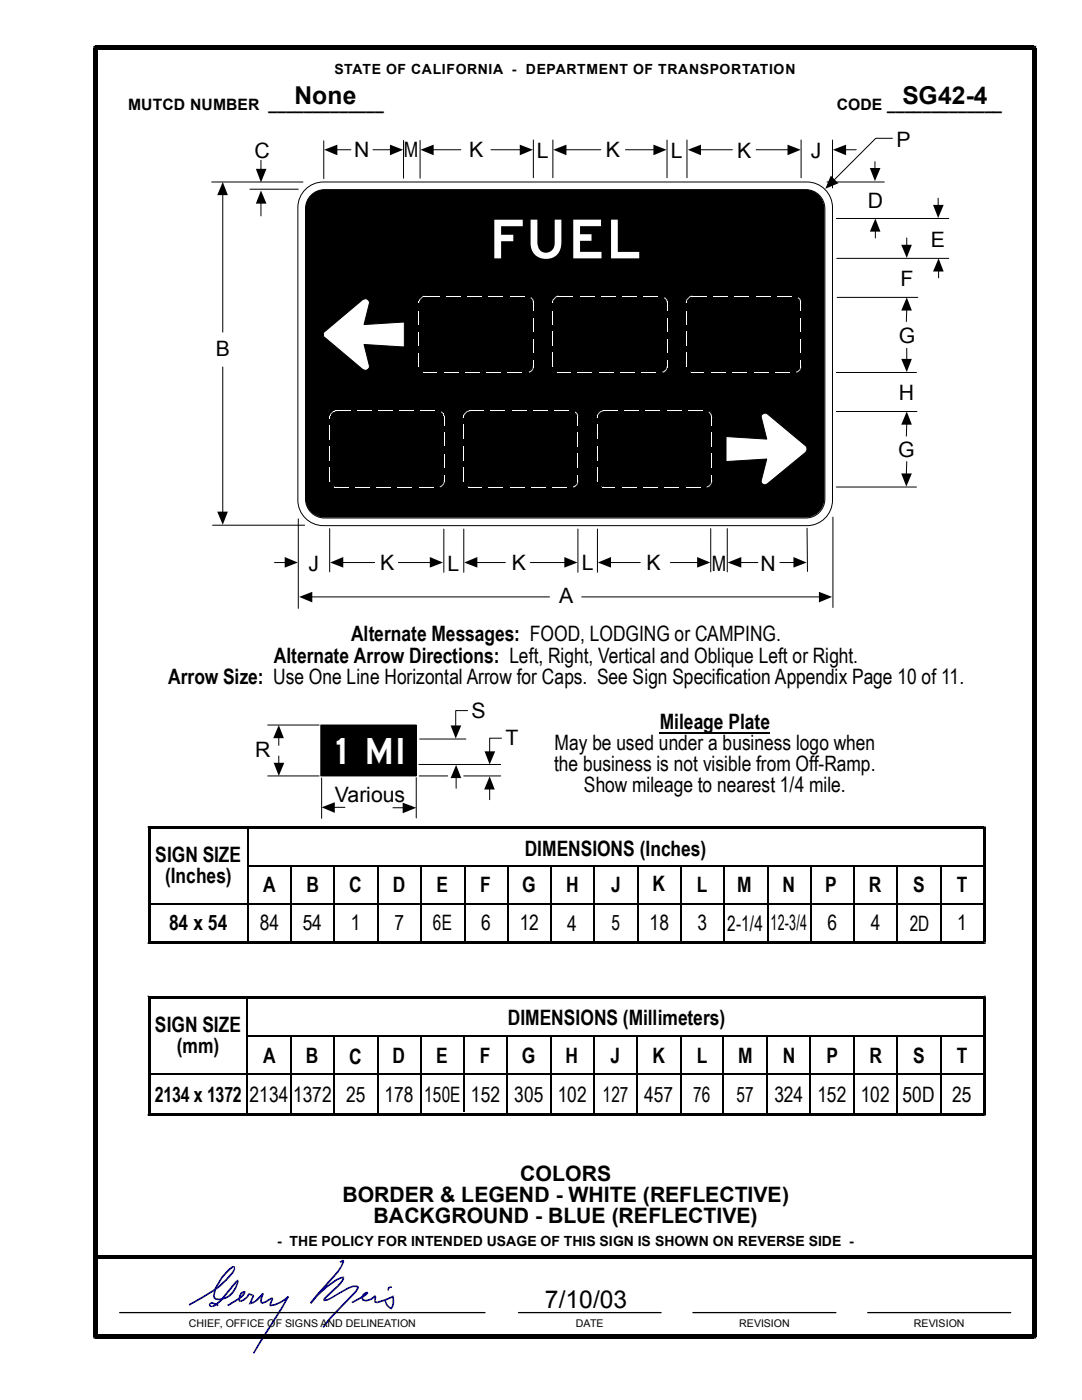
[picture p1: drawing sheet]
<svg xmlns="http://www.w3.org/2000/svg" width="216mm" height="279mm" viewBox="0 0 216 279" stroke-linecap="round" stroke-linejoin="round" font-family="sans-serif">
<g fill="#000">
<path d="M62.1 39a3.8 3.8 0 0 1 2.7-1.2h95.9a3.8 3.8 0 0 1 3.8 3.9v57.8a3.8 3.8 0 0 1-3.8 3.8h-95.9a3.8 3.8 0 0 1-3.8-3.8v-57.8a3.8 3.8 0 0 1 1.1-2.7zM29.5 164.9h.2v.6l.4-.3h-.6zM29.7 164.9h166.6v.6h-166.6zM196.3 164.9h.4v.3h-.6l.2 .3zM29.5 165.2h.6v22.8h-.6zM29.5 198.7h.2v.6l.4-.3h-.6zM29.7 187.8h166.6v.6h-166.6zM29.5 188h.6l-.4-.2v.6h-.2zM29.7 198.7h166.6v.6h-166.6zM196.1 165.2h.6v22.8h-.6zM196.3 198.7h.4v.3h-.6l.2 .3zM196.3 187.8l-.2 .2h.6v.4h-.4z"/>
<path d="M29.5 199h.6v23.3h-.6zM29.7 222.1h166.6v.6h-166.6zM29.5 222.3h.6l-.4-.2v.6h-.2zM196.1 199h.6v23.3h-.6zM196.3 222.1l-.2 .2h.6v.4h-.4z"/>
</g>
<g fill="none" stroke="#000" stroke-width=".34">
<path d="M131.7 146.2h22M49.4 165.2v22.7M49.4 172.9h146.9M58.1 172.8v15.1M66.7 172.8v15.2M75.4 172.9v15.1M84 173v15.1M92.7 173.1v14.6M101.3 172.8v15.2M110 172.9v15.1M118.6 172.9v15.1M127.3 172.9v15.1"/>
<path d="M135.9 172.8v15.2M144.4 172.9v15.1M153.2 172.9v15.1M161.8 172.9v15.1M170.4 172.9v15.1M179.1 172.9v15.1M187.7 173v15M29.7 180.5h166.6M49.4 199v23.2M29.7 214.3h166.6M49.4 206.7h146.9M58 206.6v15.6"/>
<path d="M66.7 206.6v15.6M75.4 206.7v15.6M84 206.8v15.5M92.6 206.8v15.2M101.3 206.6v15.6M109.9 206.7v15.5M118.5 206.7v15.6M127.2 206.6v15.6M135.8 206.6v15.6M144.4 206.7v15.5M153.1 206.7v15.5M161.7 206.7v15.5"/>
<path d="M170.4 206.7v15.6M179.1 206.7v15.6M187.7 206.8v15.5"/>
</g>
<g fill="none" stroke="#000" stroke-width=".2">
<path d="M44.4 38.8v27.5M49.9 37.8h9.6M52.1 32v1.9M61.2 37.5a5.1 5.1 0 0 1 3.3-1.2h96.5a5.1 5.1 0 0 1 5.1 5.1v58.4a5.1 5.1 0 0 1-5.1 5.1h-96.5a5.1 5.1 0 0 1-5.1-5.1v-58.4a5.1 5.1 0 0 1 1.8-3.9zM62.1 39a3.8 3.8 0 0 1 2.7-1.2h96a3.8 3.8 0 0 1 3.8 3.9v57.9a3.8 3.8 0 0 1-3.8 3.8h-96a3.8 3.8 0 0 1-3.8-3.8v-57.9a3.8 3.8 0 0 1 1.1-2.7zM165 36.3h11.4M174.6 32.3v1.4M178.1 27.6h-3.3l-8.3 8.3M187.2 39.5v1.6M52.1 40.5v2.6M167 51.6h22.3M167 59.4h16.1"/>
<path d="M174.7 46.1v1.4M180.9 47.5v1.5M187.3 54v1.5M166.9 74.3h16M180.9 61.8l-.1 2.4M180.9 69.5v2.3M166.9 82.1h16.1M166.9 97.2h16M180.9 92.1l-.1 2.6M180.9 84.6l-.1 2.4M54.8 112.3h2.2M62.1 119.1h47.5"/>
<path d="M65.8 105.5v8.6M68.3 112.3h6.5M79.5 112.3h6.4M88.6 105.6v8.6M92.5 105.6v8.6M95.1 112.3h5.7M105.8 112.3h7M115.3 105.6v8.6M119.2 105.6v8.6M121.8 112.3h6M133.8 112.3h5.5M145.1 105.5v8.6"/>
</g>
<g fill="#000">
<path d="M44.4 36.3l1.1 2.6h-2.2z" fill-rule="evenodd"/>
<path d="M51.1 33.7h2.1l-1.1 2.7z" fill-rule="evenodd"/>
<path d="M165.8 35.1l1.5 1.5-2.6 1.1z" fill-rule="evenodd"/>
<path d="M173.6 33.5h2.1l-1.1 2.7z" fill-rule="evenodd"/>
<path d="M52.1 38l1.1 2.6h-2.1z" fill-rule="evenodd"/>
<path d="M174.7 43.6l1 2.6h-2.1z" fill-rule="evenodd"/>
<path d="M179.8 48.9h2.1l-1 2.6z" fill-rule="evenodd"/>
<path d="M186.2 40.9h2.1l-1.1 2.6z" fill-rule="evenodd"/>
<path d="M187.3 51.6l1 2.6h-2.1z" fill-rule="evenodd"/>
<path d="M179.8 71.6h2.1l-1 2.7z" fill-rule="evenodd"/>
<path d="M180.9 59.4l1 2.6h-2.1z" fill-rule="evenodd"/>
<path d="M179.8 94.5h2.1l-1.1 2.6z" fill-rule="evenodd"/>
<path d="M180.9 82.1l1 2.7h-2.1z" fill-rule="evenodd"/>
<path d="M43.3 102.1h2.2l-1.1 2.6z" fill-rule="evenodd"/>
<path d="M56.8 111.2l2.6 1.1-2.6 1z" fill-rule="evenodd"/>
<path d="M65.9 112.3l2.6-1.1v2.1z" fill-rule="evenodd"/>
<path d="M85.8 111.2l2.6 1.1-2.6 1z" fill-rule="evenodd"/>
<path d="M92.6 112.3l2.6-1.1v2.1z" fill-rule="evenodd"/>
<path d="M112.6 111.2l2.6 1.1-2.6 1z" fill-rule="evenodd"/>
<path d="M119.3 112.3l2.6-1.1v2.1z" fill-rule="evenodd"/>
<path d="M139.1 111.2l2.6 1.1-2.6 1z" fill-rule="evenodd"/>
</g>
<path d="M64.7 66.2l7.9-6.5a.81 .81 0 0 1 1.1 .7l-1.1 4.4 8.1-.5v5l-8.1-.6 1.1 4.5a.86 .86 0 0 1-1.3 .5l-7.5-6.3a.85 .85 0 0 1-.2-1.2z" fill-rule="evenodd" fill="#fff"/>
<path d="M64.7 66.2l7.9-6.5a.81 .81 0 0 1 1.1 .7l-1.1 4.4 8.1-.5v5l-8.1-.6 1.1 4.5a.86 .86 0 0 1-1.3 .5l-7.5-6.3a.77 .77 0 0 1-.2-1.2z" fill="none" stroke="#000" stroke-width=".2"/>
<g fill="#fff">
<path d="M84.8 59h2.8v.2h-2.8z"/>
<path d="M89.1 59h2.8v.2h-2.8z"/>
<path d="M93.3 59h2.8v.2h-2.8z"/>
<path d="M97.5 59h2.8v.2h-2.8z"/>
<path d="M101.8 59h2.8v.2h-2.8z"/>
<path d="M105.9 59.4h.2l-.1 .2-.2-.1z"/>
<path d="M106.1 59.4l.2 .2-.1 .2-.2-.2z"/>
<path d="M106.1 59.4l-.1 .2z"/>
<path d="M106.2 59.8l.1-.1 .1 .2h-.1z"/>
<path d="M106.3 59.6v.1l-.1 .1z"/>
<path d="M106.3 59.9h.1l.1 .2-.2 .1z"/>
<path d="M106.3 59.9h.1z"/>
<path d="M106.3 60.1h.2v.2h-.2z"/>
<path d="M106.3 60.1h.2z"/>
<path d="M106.3 60.3l.2 .1z"/>
<path d="M106.3 60.4h.2v1.6h-.2z"/>
<path d="M106.3 60.4h.2z"/>
<path d="M106.3 63.4h.2v2.8h-.2z"/>
<path d="M106.3 67.6h.2v2.8h-.2z"/>
<path d="M106.3 71.9h.2v1.2h-.2z"/>
<path d="M106.3 73.1h.2v.2h-.2z"/>
<path d="M106.3 73.1h.2z"/>
<path d="M106.3 73.3h.2l-.1 .3h-.1z"/>
<path d="M106.3 73.3h.2z"/>
<path d="M106.3 73.6h.1l-.1 .2h-.1z"/>
<path d="M106 73.9l.2-.2 .1 .2-.2 .2z"/>
<path d="M106.2 73.7l.1 .1v.1z"/>
<path d="M105.7 74.1l.3-.2 .1 .2-.3 .2z"/>
<path d="M106 73.9l.1 .2z"/>
<path d="M105.6 74.2l.1-.1 .1 .2h-.1z"/>
<path d="M105.7 74.1l.1 .2z"/>
<path d="M105.5 74.2l.2 .1z"/>
<path d="M105.6 74.2l.1 .1z"/>
<path d="M101.3 74.3h2.8v.1h-2.8z"/>
<path d="M97.1 74.3h2.8v.1h-2.8z"/>
<path d="M92.9 74.3h2.8v.1h-2.8z"/>
<path d="M88.6 74.3h2.8v.1h-2.8z"/>
<path d="M84.8 74.3h2.4v.1h-2.4z"/>
<path d="M84.8 74.3v.1z"/>
<path d="M84.6 74.3h.2v.1h-.2z"/>
<path d="M84.5 74.3l.1 .1z"/>
<path d="M84.4 74.2l.1 .1z"/>
<path d="M84.5 74.3v.1z"/>
<path d="M83.5 73.2h.2z"/>
<path d="M83.5 73.1h.2v.1h-.2z"/>
<path d="M83.5 70.4h.2v2.7h-.2z"/>
<path d="M83.5 73.1h.2z"/>
<path d="M83.5 66.2h.2v2.8h-.2z"/>
<path d="M83.5 62h.2v2.8h-.2z"/>
<path d="M83.5 60.4h.2v.1h-.2z"/>
<path d="M83.5 60.3l.2 .1z"/>
<path d="M83.5 60.4h.2z"/>
<path d="M83.5 60.1h.2v.2h-.2z"/>
<path d="M83.7 59.9v.3z"/>
<path d="M83.5 60.1l.1-.1 .1 .2z"/>
<path d="M83.6 59.9h.1v.1h-.1z"/>
<path d="M83.6 60l.1-.1v.2z"/>
<path d="M83.7 59.7v.2z"/>
<path d="M83.6 59.9l.1-.1v.1z"/>
<path d="M83.8 59.6v.3z"/>
<path d="M83.9 59.5v.3z"/>
<path d="M84 59.4v.3z"/>
<path d="M84.1 59.4v.2z"/>
<path d="M84.2 59.3v.2z"/>
<path d="M84.2 59.2v.2z"/>
<path d="M84.3 59.1v.3z"/>
<path d="M84.3 59.1h.2v.2h-.2z"/>
<path d="M84.3 59.1l.1 .2z"/>
<path d="M84.6 59v.3z"/>
<path d="M84.5 59.1l.1 .2z"/>
<path d="M84.6 59h.2v.2h-.2z"/>
<path d="M84.6 59l.1 .2z"/>
<path d="M84.8 59v.2z"/>
<path d="M111.5 59h2.8v.2h-2.8z"/>
<path d="M115.7 59h2.8v.2h-2.8z"/>
<path d="M120 59h2.8v.2h-2.8z"/>
<path d="M124.2 59h2.8v.2h-2.8z"/>
<path d="M128.4 59h2.8v.2h-2.8z"/>
<path d="M132.6 59.4h.2l-.1 .2-.2-.1z"/>
<path d="M132.8 59.4l.1 .2-.1 .2-.1-.2z"/>
<path d="M132.8 59.4l-.1 .2z"/>
<path d="M132.8 59.8l.2-.1 .1 .2h-.2z"/>
<path d="M132.9 59.6l.1 .1-.2 .1z"/>
<path d="M132.9 59.9h.2l.1 .2-.2 .1z"/>
<path d="M132.9 59.9h.2z"/>
<path d="M133 60.1h.2v.2h-.2z"/>
<path d="M133 60.1h.2z"/>
<path d="M133 60.3l.2 .1z"/>
<path d="M133 60.4h.2v1.6h-.2z"/>
<path d="M133 60.4h.2z"/>
<path d="M133 63.4h.2v2.8h-.2z"/>
<path d="M133 67.6h.2v2.8h-.2z"/>
<path d="M133 71.9h.2v1.2h-.2z"/>
<path d="M133 73.1h.2v.2h-.2z"/>
<path d="M133 73.1h.2z"/>
<path d="M133 73.3h.2l-.1 .3h-.2z"/>
<path d="M133 73.3h.2z"/>
<path d="M132.9 73.6h.2l-.1 .2h-.2z"/>
<path d="M132.7 73.9l.1-.2 .1 .2-.1 .2z"/>
<path d="M132.8 73.7l.2 .1-.1 .1z"/>
<path d="M132.4 74.1l.3-.2 .1 .2-.3 .2z"/>
<path d="M132.7 73.9l.1 .2z"/>
<path d="M132.2 74.2l.2-.1 .1 .2h-.2z"/>
<path d="M132.4 74.1l.1 .2z"/>
<path d="M132.2 74.2l.1 .1z"/>
<path d="M128 74.3h2.8v.1h-2.8z"/>
<path d="M123.8 74.3h2.8v.1h-2.8z"/>
<path d="M119.5 74.3h2.8v.1h-2.8z"/>
<path d="M115.3 74.3h2.8v.1h-2.8z"/>
<path d="M111.5 74.3h2.4v.1h-2.4z"/>
<path d="M111.3 74.3h.2v.1h-.2z"/>
<path d="M111.5 74.3v.1z"/>
<path d="M111.1 74.2l.2 .1z"/>
<path d="M111.3 74.3v.1z"/>
<path d="M110.2 73.1h.1v.1h-.1z"/>
<path d="M110.2 70.4h.1v2.7h-.1z"/>
<path d="M110.2 73.1h.1z"/>
<path d="M110.2 66.1h.1v2.9h-.1z"/>
<path d="M110.2 62h.1v2.8h-.1z"/>
<path d="M110.2 60.4h.1v.1h-.1z"/>
<path d="M110.2 60.1h.1v.3h-.1z"/>
<path d="M110.2 60.4h.1z"/>
<path d="M110.3 59.8v.4z"/>
<path d="M110.2 60.1v-.1l.1 .2z"/>
<path d="M110.5 59.6l.1 .2-.2 .1-.1-.1z"/>
<path d="M110.3 59.8l.1 .1z"/>
<path d="M110.7 59.4v.2l-.1 .2-.1-.2z"/>
<path d="M110.8 59.3l.1 .1-.2 .2v-.2z"/>
<path d="M111 59.1l.1 .2-.2 .1-.1-.1z"/>
<path d="M111 59.1l.3-.1v.2l-.3 .1z"/>
<path d="M111 59.1l.1 .2z"/>
<path d="M111.3 59h.1v.2h-.1z"/>
<path d="M111.3 59v.2z"/>
<path d="M111.4 59l.1 .2z"/>
<path d="M111.5 59v.2z"/>
<path d="M138.2 59h2.8v.2h-2.8z"/>
<path d="M142.4 59h2.8v.2h-2.8z"/>
<path d="M146.6 59h2.8v.2h-2.8z"/>
<path d="M150.9 59h2.8v.2h-2.8z"/>
<path d="M155.1 59h2.8v.2h-2.8z"/>
<path d="M159.3 59.4h.1l-.1 .2-.1-.1z"/>
<path d="M159.4 59.4l.2 .2-.1 .2-.2-.2z"/>
<path d="M159.4 59.4l-.1 .2z"/>
<path d="M159.5 59.8l.2-.1 .1 .2h-.2z"/>
<path d="M159.6 59.6l.1 .1-.2 .1z"/>
<path d="M159.6 59.9h.2l.1 .2-.2 .1z"/>
<path d="M159.6 59.9h.2z"/>
<path d="M159.7 60.1h.2v.2h-.2z"/>
<path d="M159.7 60.1h.2z"/>
<path d="M159.7 60.3l.2 .1z"/>
<path d="M159.7 60.4h.2v1.6h-.2z"/>
<path d="M159.7 60.4h.2z"/>
<path d="M159.7 63.4h.2v2.8h-.2z"/>
<path d="M159.7 67.6h.2v2.8h-.2z"/>
<path d="M159.7 71.9h.2v1.2h-.2z"/>
<path d="M159.7 73.1h.2v.2h-.2z"/>
<path d="M159.7 73.1h.2z"/>
<path d="M159.7 73.3h.2l-.1 .3h-.2z"/>
<path d="M159.7 73.3h.2z"/>
<path d="M159.6 73.6h.2l-.1 .2h-.2z"/>
<path d="M159.3 73.9l.2-.2 .1 .2-.2 .2z"/>
<path d="M159.5 73.7l.2 .1-.1 .1z"/>
<path d="M159.1 74.1l.2-.2 .1 .2-.2 .2z"/>
<path d="M159.3 73.9l.1 .2z"/>
<path d="M158.9 74.2l.2-.1 .1 .2h-.2z"/>
<path d="M159.1 74.1l.1 .2z"/>
<path d="M158.8 74.2l.2 .1z"/>
<path d="M158.9 74.2l.1 .1z"/>
<path d="M154.7 74.3h2.8v.1h-2.8z"/>
<path d="M150.5 74.3h2.7v.1h-2.7z"/>
<path d="M146.2 74.3h2.8v.1h-2.8z"/>
<path d="M142 74.3h2.8v.1h-2.8z"/>
<path d="M138.2 74.3h2.3v.1h-2.3z"/>
<path d="M137.9 74.3h.3v.1h-.3z"/>
<path d="M138.2 74.3v.1z"/>
<path d="M137.8 74.2l.1 .1z"/>
<path d="M137.9 74.3v.1z"/>
<path d="M136.8 73.1h.2v.1h-.2z"/>
<path d="M136.8 70.4h.2v2.7h-.2z"/>
<path d="M136.8 73.1h.2z"/>
<path d="M136.8 66.1h.2v2.9h-.2z"/>
<path d="M136.8 62h.2v2.8h-.2z"/>
<path d="M136.8 60.4h.2v.1h-.2z"/>
<path d="M136.8 60.1h.2v.3h-.2z"/>
<path d="M136.8 60.4h.2z"/>
<path d="M137 59.8v.4z"/>
<path d="M136.8 60.1l.1-.1 .1 .2z"/>
<path d="M137.2 59.6v.2l-.1 .1-.1-.1z"/>
<path d="M137 59.8l.1 .1z"/>
<path d="M137.3 59.4l.1 .2-.2 .2v-.2z"/>
<path d="M137.5 59.3l.1 .1-.2 .2-.1-.2z"/>
<path d="M137.7 59.1l.1 .2-.2 .1-.1-.1z"/>
<path d="M137.7 59.1l.2-.1v.2l-.2 .1z"/>
<path d="M137.7 59.1l.1 .2z"/>
<path d="M137.9 59h.2v.2h-.2z"/>
<path d="M137.9 59v.2z"/>
<path d="M138.1 59l.1 .2z"/>
<path d="M138.2 59v.2z"/>
<path d="M67.1 81.9h2.7v.1h-2.7z"/>
<path d="M71.3 81.9h2.8v.1h-2.8z"/>
<path d="M75.5 81.9h2.8v.1h-2.8z"/>
<path d="M79.8 81.9h2.7v.1h-2.7z"/>
<path d="M84 81.9h2.8v.1h-2.8z"/>
<path d="M88.1 82.1v.2z"/>
<path d="M88.1 82.1v.3z"/>
<path d="M88.2 82.2v.3z"/>
<path d="M88.3 82.3v.3z"/>
<path d="M88.4 82.4v.2z"/>
<path d="M88.4 82.5l.2 .1z"/>
<path d="M88.5 82.5l.1 .1h-.2z"/>
<path d="M88.4 82.7l.2-.1v.2l-.1 .1z"/>
<path d="M88.4 82.6h.2z"/>
<path d="M88.5 82.8l.1 .1z"/>
<path d="M88.5 82.8h.1z"/>
<path d="M88.6 82.8v.3z"/>
<path d="M88.5 82.9h.1z"/>
<path d="M88.6 83h.1v.1h-.1z"/>
<path d="M88.6 82.9l.1 .1-.1 .1z"/>
<path d="M88.6 83.1l.1 .1z"/>
<path d="M88.6 83.2h.1v1.6h-.1z"/>
<path d="M88.6 83.2h.1z"/>
<path d="M88.6 86.3h.1v2.8h-.1z"/>
<path d="M88.6 90.5h.1v2.8h-.1z"/>
<path d="M88.6 94.7h.1v1.2h-.1z"/>
<path d="M88.6 95.9h.1v.3h-.1z"/>
<path d="M88.6 95.9h.1z"/>
<path d="M88.6 96.2h.1l-.1 .2h-.1z"/>
<path d="M88.6 96.2h.1z"/>
<path d="M88.5 96.4h.1v.3h-.2z"/>
<path d="M88.2 96.8l.2-.2 .1 .2-.2 .1z"/>
<path d="M88.4 96.6l.2 .1-.1 .1z"/>
<path d="M88.1 96.9l.1-.1 .1 .1-.2 .2z"/>
<path d="M87.8 97l.3-.1v.2l-.2 .1z"/>
<path d="M88.1 96.9v.2z"/>
<path d="M87.7 97l.2 .2z"/>
<path d="M87.8 97l.1 .2z"/>
<path d="M83.6 97.1h2.8v.2h-2.8z"/>
<path d="M79.3 97.1h2.9v.2h-2.9z"/>
<path d="M75.1 97.1h2.9v.2h-2.9z"/>
<path d="M70.9 97.1h2.8v.2h-2.8z"/>
<path d="M67.1 97.1h2.4v.2h-2.4z"/>
<path d="M66.8 97.1h.3v.2h-.3z"/>
<path d="M67.1 97.1v.2z"/>
<path d="M66.6 97l.2 .2z"/>
<path d="M66.8 97.1v.2z"/>
<path d="M65.7 96.1l.2 .1z"/>
<path d="M65.7 95.9h.2v.2h-.2z"/>
<path d="M65.7 96.1h.2z"/>
<path d="M65.7 93.3h.2v2.6h-.2z"/>
<path d="M65.7 95.9h.2z"/>
<path d="M65.7 89.1h.2v2.8h-.2z"/>
<path d="M65.7 84.8h.2v2.9h-.2z"/>
<path d="M65.7 83.2h.2v.3h-.2z"/>
<path d="M65.7 83.1l.2 .1z"/>
<path d="M65.7 83.2h.2z"/>
<path d="M65.7 83h.2v.1h-.2z"/>
<path d="M65.9 82.8v.3z"/>
<path d="M65.7 83l.1-.1 .1 .2z"/>
<path d="M65.8 82.8l.2 .1z"/>
<path d="M65.8 82.9l.1-.1 .1 .2z"/>
<path d="M66 82.5v.4z"/>
<path d="M65.8 82.8l.1-.1 .1 .2z"/>
<path d="M66 82.5v.2z"/>
<path d="M66.1 82.4v.2z"/>
<path d="M66.2 82.3v.3z"/>
<path d="M66.3 82.2v.3z"/>
<path d="M66.4 82.1v.3z"/>
<path d="M66.5 82v.3z"/>
<path d="M66.5 82v.2z"/>
<path d="M66.5 82h.2l-.2 .2z"/>
<path d="M66.7 82l.1 .1z"/>
<path d="M66.7 82v.1z"/>
<path d="M66.8 82l.2-.1-.2 .2z"/>
<path d="M66.8 82v.1z"/>
<path d="M67 81.9l.1 .1z"/>
<path d="M67 81.9v.1z"/>
<path d="M67.1 81.9v.1z"/>
<path d="M93.7 81.9h2.8v.1h-2.8z"/>
<path d="M98 81.9h2.8v.1h-2.8z"/>
<path d="M102.2 81.9h2.8v.1h-2.8z"/>
<path d="M106.4 81.9h2.8v.1h-2.8z"/>
<path d="M110.7 81.9h2.8v.1h-2.8z"/>
<path d="M114.8 82.1l.2 .2-.1 .2-.2-.2z"/>
<path d="M115 82.3l.1 .2v.1l-.2-.1z"/>
<path d="M115 82.3l-.1 .2z"/>
<path d="M115.1 82.6l.1-.1 .1 .3-.2 .1z"/>
<path d="M115.1 82.5l.1 .1h-.1z"/>
<path d="M115.1 82.9l.2-.1 .1 .2-.2 .1z"/>
<path d="M115.1 82.9l.2-.1z"/>
<path d="M115.2 83h.2v.1h-.2z"/>
<path d="M115.2 83h.2z"/>
<path d="M115.2 83.1l.2 .1z"/>
<path d="M115.2 83.2h.2v1.7h-.2z"/>
<path d="M115.2 83.2h.2z"/>
<path d="M115.2 86.3h.2v2.9h-.2z"/>
<path d="M115.2 90.5h.2v2.9h-.2z"/>
<path d="M115.2 94.7h.2v1.2h-.2z"/>
<path d="M115.2 95.9h.2v.3h-.2z"/>
<path d="M115.2 95.9h.2z"/>
<path d="M115.2 96.2h.2l-.1 .2h-.2z"/>
<path d="M115.2 96.2h.2z"/>
<path d="M115.1 96.4h.2l-.1 .3h-.1z"/>
<path d="M114.9 96.8l.2-.2v.2l-.1 .1z"/>
<path d="M115.1 96.6l.1 .1-.1 .1z"/>
<path d="M114.7 96.9l.2-.1 .1 .1-.2 .2z"/>
<path d="M114.5 97l.2-.1 .1 .2-.2 .1z"/>
<path d="M114.7 96.9l.1 .2z"/>
<path d="M114.3 97.1l.2-.1 .1 .2-.2 .1z"/>
<path d="M114.5 97l.1 .2z"/>
<path d="M110.2 97.1h2.8v.2h-2.8z"/>
<path d="M106 97.1h2.8v.2h-2.8z"/>
<path d="M101.8 97.1h2.8v.2h-2.8z"/>
<path d="M97.5 97.1h2.8v.2h-2.8z"/>
<path d="M93.7 97.1h2.4v.2h-2.4z"/>
<path d="M93.5 97.1h.2v.2h-.2z"/>
<path d="M93.7 97.1v.2z"/>
<path d="M93.3 97l.2 .2z"/>
<path d="M93.5 97.1v.2z"/>
<path d="M92.4 95.9h.1v.2h-.1z"/>
<path d="M92.4 93.2h.1v2.7h-.1z"/>
<path d="M92.4 95.9h.1z"/>
<path d="M92.4 89h.1v2.9h-.1z"/>
<path d="M92.4 84.8h.1v2.8h-.1z"/>
<path d="M92.4 83.2h.1v.2h-.1z"/>
<path d="M92.4 83h.1v.2h-.1z"/>
<path d="M92.4 83.2h.1z"/>
<path d="M92.5 82.7v.4z"/>
<path d="M92.4 83l.1-.1v.2z"/>
<path d="M92.7 82.5l.1 .1-.2 .3-.1-.2z"/>
<path d="M92.5 82.7l.1 .2z"/>
<path d="M92.9 82.3l.1 .2-.2 .1-.1-.1z"/>
<path d="M92.7 82.5l.1 .1z"/>
<path d="M93 82.1l.1 .2-.1 .2-.1-.2z"/>
<path d="M93 82.1l.2-.1-.2 .3z"/>
<path d="M93 82.1l.1 .2z"/>
<path d="M93.2 82h.3v.1l-.3 .1z"/>
<path d="M93.2 82v.2z"/>
<path d="M93.5 82l.1-.1-.1 .2z"/>
<path d="M93.5 82v.1z"/>
<path d="M93.6 81.9l.1 .1z"/>
<path d="M93.6 81.9v.1z"/>
<path d="M93.7 81.9v.1z"/>
<path d="M120.4 81.9h2.8v.1h-2.8z"/>
<path d="M124.6 81.9h2.8v.1h-2.8z"/>
<path d="M128.9 81.9h2.8v.1h-2.8z"/>
<path d="M133.1 81.9h2.8v.1h-2.8z"/>
<path d="M137.3 81.9h2.8v.1h-2.8z"/>
<path d="M141.5 82.1l.1 .2v.2l-.2-.2z"/>
<path d="M141.6 82.3l.2 .2-.1 .1-.1-.1z"/>
<path d="M141.6 82.3v.2z"/>
<path d="M141.7 82.6l.2-.1 .1 .3-.2 .1z"/>
<path d="M141.8 82.5l.1 .1h-.2z"/>
<path d="M141.8 82.9l.2-.1 .1 .2-.2 .1z"/>
<path d="M141.8 82.9l.2-.1z"/>
<path d="M141.9 83h.2v.1h-.2z"/>
<path d="M141.9 83h.2z"/>
<path d="M141.9 83.1l.2 .1z"/>
<path d="M141.9 83.2h.2v1.7h-.2z"/>
<path d="M141.9 83.2h.2z"/>
<path d="M141.9 86.3h.2v2.9h-.2z"/>
<path d="M141.9 90.5h.2v2.9h-.2z"/>
<path d="M141.9 94.7h.2v1.2h-.2z"/>
<path d="M141.9 95.9h.2v.3h-.2z"/>
<path d="M141.9 95.9h.2z"/>
<path d="M141.9 96.2h.2l-.1 .2h-.2z"/>
<path d="M141.9 96.2h.2z"/>
<path d="M141.8 96.4h.2l-.1 .3h-.2z"/>
<path d="M141.6 96.8l.1-.2 .1 .2-.2 .1z"/>
<path d="M141.7 96.6l.2 .1-.1 .1z"/>
<path d="M141.4 96.9l.2-.1v.1l-.1 .2z"/>
<path d="M141.1 97l.3-.1 .1 .2-.3 .1z"/>
<path d="M141.4 96.9l.1 .2z"/>
<path d="M141 97.1l.1-.1 .1 .2-.1 .1z"/>
<path d="M141.1 97l.1 .2z"/>
<path d="M136.9 97.1h2.8v.2h-2.8z"/>
<path d="M132.7 97.1h2.8v.2h-2.8z"/>
<path d="M128.4 97.1h2.8v.2h-2.8z"/>
<path d="M124.2 97.1h2.8v.2h-2.8z"/>
<path d="M120.4 97.1h2.4v.2h-2.4z"/>
<path d="M120.1 97.1h.3v.2h-.3z"/>
<path d="M120.4 97.1v.2z"/>
<path d="M120 97l.1 .2z"/>
<path d="M120.1 97.1v.2z"/>
<path d="M119 95.9h.2v.2h-.2z"/>
<path d="M119 93.2h.2v2.7h-.2z"/>
<path d="M119 95.9h.2z"/>
<path d="M119 89h.2v2.9h-.2z"/>
<path d="M119 84.8h.2v2.8h-.2z"/>
<path d="M119 83.2h.2v.2h-.2z"/>
<path d="M119 83h.2v.2h-.2z"/>
<path d="M119 83.2h.2z"/>
<path d="M119.2 82.7v.4z"/>
<path d="M119 83l.1-.1 .1 .2z"/>
<path d="M119.4 82.5l.1 .1-.2 .3-.1-.2z"/>
<path d="M119.2 82.7l.1 .2z"/>
<path d="M119.5 82.3l.1 .2-.1 .1-.1-.1z"/>
<path d="M119.4 82.5l.1 .1z"/>
<path d="M119.7 82.1l.1 .2-.2 .2-.1-.2z"/>
<path d="M119.7 82.1l.2-.1-.2 .3z"/>
<path d="M119.7 82.1l.1 .2z"/>
<path d="M119.9 82h.2v.1l-.2 .1z"/>
<path d="M119.9 82v.2z"/>
<path d="M120.1 82l.2-.1-.2 .2z"/>
<path d="M120.1 82v.1z"/>
<path d="M120.3 81.9l.1 .1z"/>
<path d="M120.3 81.9v.1z"/>
<path d="M120.4 81.9v.1z"/>
</g>
<path d="M144.9 87.1l8.1 .5-1.1-4.4a.78 .78 0 0 1 .4-.7 .78 .78 0 0 1 .9 .1l7.6 6.4 .2 .4v.3l-.2 .6-7.9 6.4a.73 .73 0 0 1-1-.8l1.1-4.3-8.1 .5z" fill-rule="evenodd" fill="#fff"/>
<g fill="none" stroke="#000" stroke-width=".2">
<path d="M42.2 36.3h18.3M64.6 28.1v7.5M67.1 29.9h2.9M74.4 29.9h3.6M80.5 28v7.6M83.8 28v7.6M86.4 29.9h5.5M98 29.9h5.9M106.4 27.9v7.6M110.3 27.9v7.6M112.9 29.9h7M124.8 29.9h5.8"/>
<path d="M133.1 27.9v7.6M137.1 27.9v7.6M139.7 29.9h6.4M150.9 29.9h6.4M159.9 27.9v7.6M166.1 27.9v9.6M168.7 29.9h2.2M166.9 43.6h22.4M44.4 73.2v29.1M144.9 87.1l8.1 .5-1.1-4.4a.78 .78 0 0 1 .4-.7 .78 .78 0 0 1 .9 .1l7.6 6.4 .2 .4v.3l-.2 .6-7.9 6.4a.73 .73 0 0 1-1-.8l1.1-4.3-8.1 .5zM42.4 104.8h18.4M59.5 103.5v17.9"/>
<path d="M116.1 119.1h47.5M141.8 105.5v8.6M147.7 112.3h3.5M155.6 112.3h2.9M161 105.4l.1 8.6M166.2 103.2v18"/>
</g>
<g fill="#000">
<path d="M64.7 29.9l2.6-1v2.1z" fill-rule="evenodd"/>
<path d="M77.8 28.9l2.6 1-2.6 1.1z" fill-rule="evenodd"/>
<path d="M83.9 29.9l2.6-1v2.1z" fill-rule="evenodd"/>
<path d="M103.7 28.9l2.6 1-2.6 1.1z" fill-rule="evenodd"/>
<path d="M110.4 29.9l2.6-1v2.1z" fill-rule="evenodd"/>
<path d="M130.4 28.9l2.6 1-2.6 1.1z" fill-rule="evenodd"/>
<path d="M137.2 29.9l2.7-1v2.1z" fill-rule="evenodd"/>
<path d="M157.1 28.9l2.7 1-2.7 1.1z" fill-rule="evenodd"/>
<path d="M166.2 29.9l2.6-1v2.1z" fill-rule="evenodd"/>
<path d="M59.7 119.1l2.6-1v2.1z" fill-rule="evenodd"/>
<path d="M145.2 112.3l2.7-1.1v2.1z" fill-rule="evenodd"/>
<path d="M158.3 111.2l2.7 1.1-2.7 1z" fill-rule="evenodd"/>
<path d="M163.4 118.1l2.6 1-2.6 1.1z" fill-rule="evenodd"/>
</g>
<g fill="#09008b">
<path d="M71.2 256.5l.3 .2 .1 .3-.5 .9-2.1 2.2a30.5 30.5 0 0 0-4.4 4.9l-.3-.2a22.9 22.9 0 0 1 4.4-5l2.2-2.2 .4-.6-.2-.1z"/>
<path d="M57.4 258.7l.3 .1-1.3 2.3-5.7 9.1-.2-.2 1.2-2.2z"/>
</g>
<path d="M18.6 9.1h.4v.9l.5-.4h-.9zM19 9.1h187.3v.9h-187.3zM206.3 9.1h.5v.5h-.9l.4 .4zM64 144.7h19.1v10.2h-19.1zM19 250.5h187.3v.7h-187.3zM18.6 9.6h.9v257.1h-.9zM19 266.3h187.3v.8h-187.3zM18.6 266.7h.9l-.5-.4v.8h-.4zM205.9 9.6h.9v257.1h-.9zM206.3 266.3l-.4 .4h.9v.4h-.5z" fill="#000"/>
<path d="M23.9 262h72.9M103.5 262h28.4M138.3 262h28.5M173.1 262h28.6" fill="none" stroke="#000" stroke-width=".25"/>
<g fill="none" stroke="#000" stroke-width=".2">
<path d="M53.4 144.7h10.3M53.4 154.9h10.3M55.6 147.2v1.6M55.6 150.9v1.5M64 144.7h19.1v10.2h-19.1zM64.2 155.3v8M83.1 155.2v8M83.6 152.6h16.3M83.7 154.9h5.6M83.7 147.5h9.3M91 155.1v2.2M92.5 154.9h7.4"/>
<path d="M93.3 141.8h-2.4v3.1M97.7 157.4v2.2M100.1 147.3h-2.4v2.8M66.6 161.1h2.2M78.4 161.2h2.2"/>
</g>
<g fill="#000">
<path d="M55.6 144.7l1 2.6h-2.1z" fill-rule="evenodd"/>
<path d="M54.6 152.2h2.1l-1.1 2.7z" fill-rule="evenodd"/>
<path d="M89.9 144.8h2.1l-1.1 2.6z" fill-rule="evenodd"/>
<path d="M91 152.7l1 2.6h-2.1z" fill-rule="evenodd"/>
<path d="M97.7 154.9l1 2.7h-2.1z" fill-rule="evenodd"/>
<path d="M96.7 149.9h2.1l-1.1 2.7z" fill-rule="evenodd"/>
<path d="M64.2 161.1l2.6-1v2.1z" fill-rule="evenodd"/>
<path d="M80.3 160.2l2.8 1-2.8 1.1z" fill-rule="evenodd"/>
</g>
<g fill="#09008b">
<path d="M67.7 251.8l.7-.4 .3 .1v.4h-.4v-.4l.2 .2-.5 .4z"/>
<path d="M68.3 251.8l.4 .1-1.1 2-5.5 6.3-.2-.3 5.4-6.2 .7-1.1z"/>
<path d="M68.3 251.8l.4 .1z"/>
<path d="M46.7 252.8h.2v.6a12.9 12.9 0 0 1-4.2 4.3l-.3-.2a14.8 14.8 0 0 0 4.3-4.3z"/>
<path d="M42.4 257.5l.3 .2z"/>
<path d="M45.8 253.1l.6-.5 .4 .1v.3l-.1-.1a9.2 9.2 0 0 0-3.9 5.7l.1 .3-.3 .1-.1-.3a7.1 7.1 0 0 1 2.5-4.9z"/>
<path d="M46.7 252.8h.2l-.1-.1v.3z"/>
<path d="M42.8 258.8a1.88 1.88 0 0 0 2.2 0 4.5 4.5 0 0 0 2.3-3l.3 .1a4 4 0 0 1-4.6 3.5l-.4-.3z"/>
<path d="M42.6 259l.2-.2 .1 .1z"/>
<path d="M47 255.7l.5-.3 .2 .5h-.4l.2-.3-1.8 2.2-.2-.2z"/>
<path d="M47.3 255.8l.4 .1h-.1z"/>
<path d="M42.3 260.6a8.5 8.5 0 0 0 3.2-3l.2 .2a7.2 7.2 0 0 1-3.2 3.1z"/>
<path d="M45.5 257.6l.2 .2z"/>
<path d="M41.8 260l.5-.2v.4l-.4 .1 .3 .3h.2v.3l-.6-.1-.1-.5z"/>
<path d="M42.3 260.6l.2 .3z"/>
<path d="M42.3 259.8l1.3 .6-.1 .3-1.3-.5z"/>
<path d="M42.3 259.8l-.1 .4z"/>
<path d="M63.1 258.5l1.9-1.8 2.1-1.4 1.4-.5v.3l-.4 .1a16.9 16.9 0 0 0-6 5l-.2-.3z"/>
<path d="M61.9 259.9l.2 .3z"/>
<path d="M68.3 254.9h.4v.5a14 14 0 0 1-3.3 3.4l-.5 .5v.2h-.4v-.2a12.1 12.1 0 0 1 2.8-2.8l1-1.2z"/>
<path d="M68.5 254.8h.2v.1h-.4l.2 .2z"/>
<path d="M64.7 259.3l1.2-.3 3.6-2.1 .9-.4h.8v.4h-.8l-.8 .3-4.2 2.4-.7 .1z"/>
<path d="M64.7 259.3v.4h-.2v-.2h.4z"/>
<path d="M71.2 256.5l-.1 .4z"/>
<path d="M70.1 259.8l2.5-1.3 .6-.6 .2 .2h-.2v-.3h.2l.1 .3-.7 .6-2.4 1.4z"/>
<path d="M72.4 258.2l.7-.4 .2 .3a.94 .94 0 0 0-.7 1.2l.5 .1v.4l-.8-.2-.2-.4v-.5z"/>
<path d="M73.1 257.8h.1l.1 .3z"/>
<path d="M73.1 259.4l.8-.2 .8-.6 .2 .2-.7 .6-.5 .2-.6 .2z"/>
<path d="M73.1 259.4v.4z"/>
<path d="M74.9 258.6l.2 .2-.2 .9 .4 .1-.1 .3-.5-.2v-1.1z"/>
<path d="M74.7 258.6l.1-.2 .1 .2-.2 .2h.2z"/>
<path d="M75.3 259.8l3.1-1.2 .1 .3-1.5 .7-1.6 .5z"/>
<path d="M75.3 259.8l.1 .3h-.2z"/>
<path d="M78.2 258.8l.4-.1a2.86 2.86 0 0 1-.5 2.6l-.2-.3a2.35 2.35 0 0 0 .3-2.2z"/>
<path d="M78.4 258.6l.1-.1 .1 .2-.4 .1 .3 .1z"/>
<path d="M76.7 259.7l.3-.2 .3 .8 .8 .7-.1 .3-1-.8z"/>
<path d="M77.9 261h.2l-.1 .3 .1 .1v-.1z"/>
<path d="M77.4 257l.2 .1v.5l-.3-.1z"/>
<path d="M77.4 257l.4-.3h.3l.1 .3-.6 .2z"/>
<path d="M77.4 257l.2 .2z"/>
<path d="M45.3 260.4l2.2-1.3 .3 .2-2.2 1.4z"/>
<path d="M48.6 257.9l.3-.3 .1 .2-.1 .5-1.1 1-.3-.2 1.3-1.1z"/>
<path d="M47.5 259.1l.3 .2z"/>
<path d="M48 258l.7-.4 .2 .3a1.29 1.29 0 0 0-.9 1.6l-.1 .3h-.2v-1.1z"/>
<path d="M48.7 257.6l.2 .3h-.3l.3-.3z"/>
<path d="M48 259.5l1.2-.8 .2 .3-1.3 .8z"/>
<path d="M48 259.5l.1 .3h-.2z"/>
<path d="M49.5 258.1l.3 .3-.4 .6-.2-.3z"/>
<path d="M49.2 258.7l.2 .3z"/>
<path d="M49.7 258.1l.8 .2-.1 .4-.8-.3z"/>
<path d="M49.5 258.1h.2l-.1 .3h.2z"/>
<path d="M50.5 258.4l.2 .3-.6 1.4-.3-.1 .5-1.3z"/>
<path d="M50.5 258.3v.1l-.2 .3z"/>
<path d="M50 259.9l.5-.1 .8-.6 .1 .4-.8 .5-.6 .2z"/>
<path d="M49.8 260l.3 .1-.1-.2v.4l-.4 .1z"/>
<path d="M52.3 258.1l.3 .2-1.2 1.3-.3-.3z"/>
<path d="M51.1 259.3l.2-.1 .1 .4z"/>
<path d="M52.3 258.1h.4l-.5 1.5v.2l.3 .1-.3 .3-.2-.2-.1-.4z"/>
<path d="M52.3 258.1h.4h-.4l.3 .2z"/>
<path d="M52.4 259.8l1.9-.9 .1 .3-1.2 .7-.7 .3z"/>
<path d="M52.4 259.8l.1 .4-.2 .1z"/>
<path d="M54.1 259.2l.3-.1 .1 .2-.5 1.4h-.2v-.4l.4-1z"/>
<path d="M54.3 258.9l.1 .2-.3 .1h.3z"/>
<path d="M54.1 260.3a6.1 6.1 0 0 0 3.3-1.6l.3 .2a6.6 6.6 0 0 1-3.6 1.8z"/>
<path d="M54.1 260.3l-.1 .4z"/>
<path d="M57.4 258.7l.3 .2z"/>
<path d="M37.7 260.3l4.7-2.8 .3 .2-4.9 2.9z"/>
</g>
<text font-size="11.6" fill="#fff" x="97.7" y="51.6">FUEL</text>
<text font-size="7.8" fill="#fff" x="65.5" y="152.6">1 MI</text>
<g font-size="4.9">
<text x="58.8" y="20.7">None</text>
<text x="180.1" y="20.7">SG42-4</text>
<text x="108.7" y="261.1">7/10/03</text>
</g>
<g font-size="4.2">
<text x="178.9" y="29.3">P</text>
<text x="50.8" y="31.6">C</text>
<text x="70.7" y="31.4">N</text>
<text x="80.6" y="31.3">M</text>
<text x="93.6" y="31.4">K</text>
<text x="107.1" y="31.5">L</text>
<text x="120.9" y="31.4">K</text>
<text x="133.9" y="31.5">L</text>
<text x="147.1" y="31.5">K</text>
<text x="161.8" y="31.5">J</text>
<text x="173.1" y="41.5">D</text>
<text x="185.8" y="49.4">E</text>
<text x="179.7" y="57.2">F</text>
<text x="43.1" y="71">B</text>
<text x="179.3" y="68.4">G</text>
<text x="179.3" y="79.8">H</text>
<text x="179.2" y="91.2">G</text>
<text x="61.6" y="113.9">J</text>
<text x="75.9" y="113.8">K</text>
<text x="89.3" y="113.9">L</text>
<text x="102.1" y="113.8">K</text>
<text x="116.1" y="113.8">L</text>
<text x="129" y="113.8">K</text>
<text x="142.1" y="113.9">M</text>
<text x="151.7" y="113.9">N</text>
<text x="111.6" y="120.4">A</text>
<text x="70.1" y="128">Alternate Messages: FOOD, LODGING or CAMPING.</text>
<text x="33.5" y="136.5">Arrow Size: Use One Line Horizontal Arrow for Caps. See Sign Specification Appendix Page 10 of 11.</text>
<text x="54.6" y="132.2">Alternate Arrow Directions: Left, Right, Vertical and Oblique Left or Right.</text>
<text x="94.1" y="143.3">S</text>
<text x="100.8" y="148.8">T</text>
<text x="110.7" y="149.7">May be used under a business logo when</text>
<text x="131.7" y="145.5">Mileage Plate</text>
<text x="50.9" y="151.1">R</text>
<text x="110.6" y="153.9">the business is not visible from Off-Ramp.</text>
<text x="66.8" y="160">Various</text>
<text x="116.5" y="158.2">Show mileage to nearest 1/4 mile.</text>
<text x="31" y="172">SIGN SIZE</text>
<text x="104.7" y="170.8">DIMENSIONS (Inches)</text>
<text x="32.9" y="176.3">(Inches)</text>
<text x="52.5" y="178">A</text>
<text x="61.1" y="178">B</text>
<text x="69.7" y="178">C</text>
<text x="78.4" y="178">D</text>
<text x="87.1" y="178">E</text>
<text x="95.8" y="178">F</text>
<text x="104.2" y="178">G</text>
<text x="112.9" y="178">H</text>
<text x="121.9" y="178">J</text>
<text x="130.2" y="177.9">K</text>
<text x="139" y="178">L</text>
<text x="147.1" y="178">M</text>
<text x="156.1" y="178">N</text>
<text x="164.7" y="178">P</text>
<text x="173.4" y="178">R</text>
<text x="182.2" y="178">S</text>
<text x="190.9" y="178">T</text>
<text x="33.8" y="185.6">84 x 54</text>
<text x="51.8" y="185.6">84</text>
<text x="60.5" y="185.6">54</text>
<text x="70" y="185.6">1</text>
<text x="78.7" y="185.7">7</text>
<text x="86.4" y="185.6">6E</text>
<text x="96" y="185.7">6</text>
<text x="103.7" y="185.6">12</text>
<text x="113.2" y="185.8">4</text>
<text x="122" y="185.6">5</text>
<text x="129.6" y="185.6">18</text>
<text x="139.2" y="185.6">3</text>
<text x="145.1" y="185.8">2-1/4</text>
<text x="153.8" y="185.7">12-3/4</text>
<text x="165.1" y="185.6">6</text>
<text x="173.7" y="185.7">4</text>
<text x="181.5" y="185.8">2D</text>
<text x="191" y="185.7">1</text>
<text x="30.9" y="206">SIGN SIZE</text>
<text x="101.3" y="204.6">DIMENSIONS (Millimeters)</text>
<text x="35.3" y="210.2">(mm)</text>
<text x="52.5" y="212.2">A</text>
<text x="61" y="212.2">B</text>
<text x="69.7" y="212.3">C</text>
<text x="78.3" y="212.2">D</text>
<text x="87" y="212.2">E</text>
<text x="95.8" y="212.2">F</text>
<text x="104.1" y="212.2">G</text>
<text x="112.9" y="212.2">H</text>
<text x="121.8" y="212.2">J</text>
<text x="130.2" y="212.2">K</text>
<text x="139" y="212.2">L</text>
<text x="147.3" y="212.2">M</text>
<text x="156.2" y="212.2">N</text>
<text x="164.9" y="212.2">P</text>
<text x="173.5" y="212.2">R</text>
<text x="182.2" y="212.2">S</text>
<text x="190.9" y="212.2">T</text>
<text x="30.9" y="219.9">2134 x 1372</text>
<text x="49.8" y="219.9">2134</text>
<text x="58.5" y="219.9">1372</text>
<text x="69.1" y="220">25</text>
<text x="76.7" y="219.9">178</text>
<text x="84.7" y="219.9">150E</text>
<text x="94" y="219.9">152</text>
<text x="102.6" y="219.9">305</text>
<text x="111.3" y="220">102</text>
<text x="120.2" y="219.9">127</text>
<text x="128.5" y="219.9">457</text>
<text x="138.3" y="219.9">76</text>
<text x="147" y="219.9">57</text>
<text x="154.5" y="219.9">324</text>
<text x="163.2" y="219.9">152</text>
<text x="171.8" y="219.9">102</text>
<text x="180.1" y="219.9">50D</text>
<text x="190" y="219.9">25</text>
<text x="68.3" y="239.9">BORDER &amp; LEGEND - WHITE (REFLECTIVE)</text>
<text x="103.8" y="235.6">COLORS</text>
<text x="74.5" y="244.1">BACKGROUND - BLUE (REFLECTIVE)</text>
</g>
<g font-size="3.1">
<text x="25.6" y="21.9">MUTCD NUMBER _____________</text>
<text x="167" y="21.9">CODE _____________</text>
</g>
<g font-size="2.8">
<text x="66.7" y="14.7">STATE OF CALIFORNIA - DEPARTMENT OF TRANSPORTATION</text>
<text x="55.3" y="248.6">- THE POLICY FOR INTENDED USAGE OF THIS SIGN IS SHOWN ON REVERSE SIDE -</text>
</g>
<g font-size="2.1">
<text x="37.7" y="264.8">CHIEF, OFFICE OF SIGNS AND DELINEATION</text>
<text x="114.9" y="264.8">DATE</text>
<text x="147.5" y="264.8">REVISION</text>
<text x="182.4" y="264.8">REVISION</text>
</g>
</svg>
